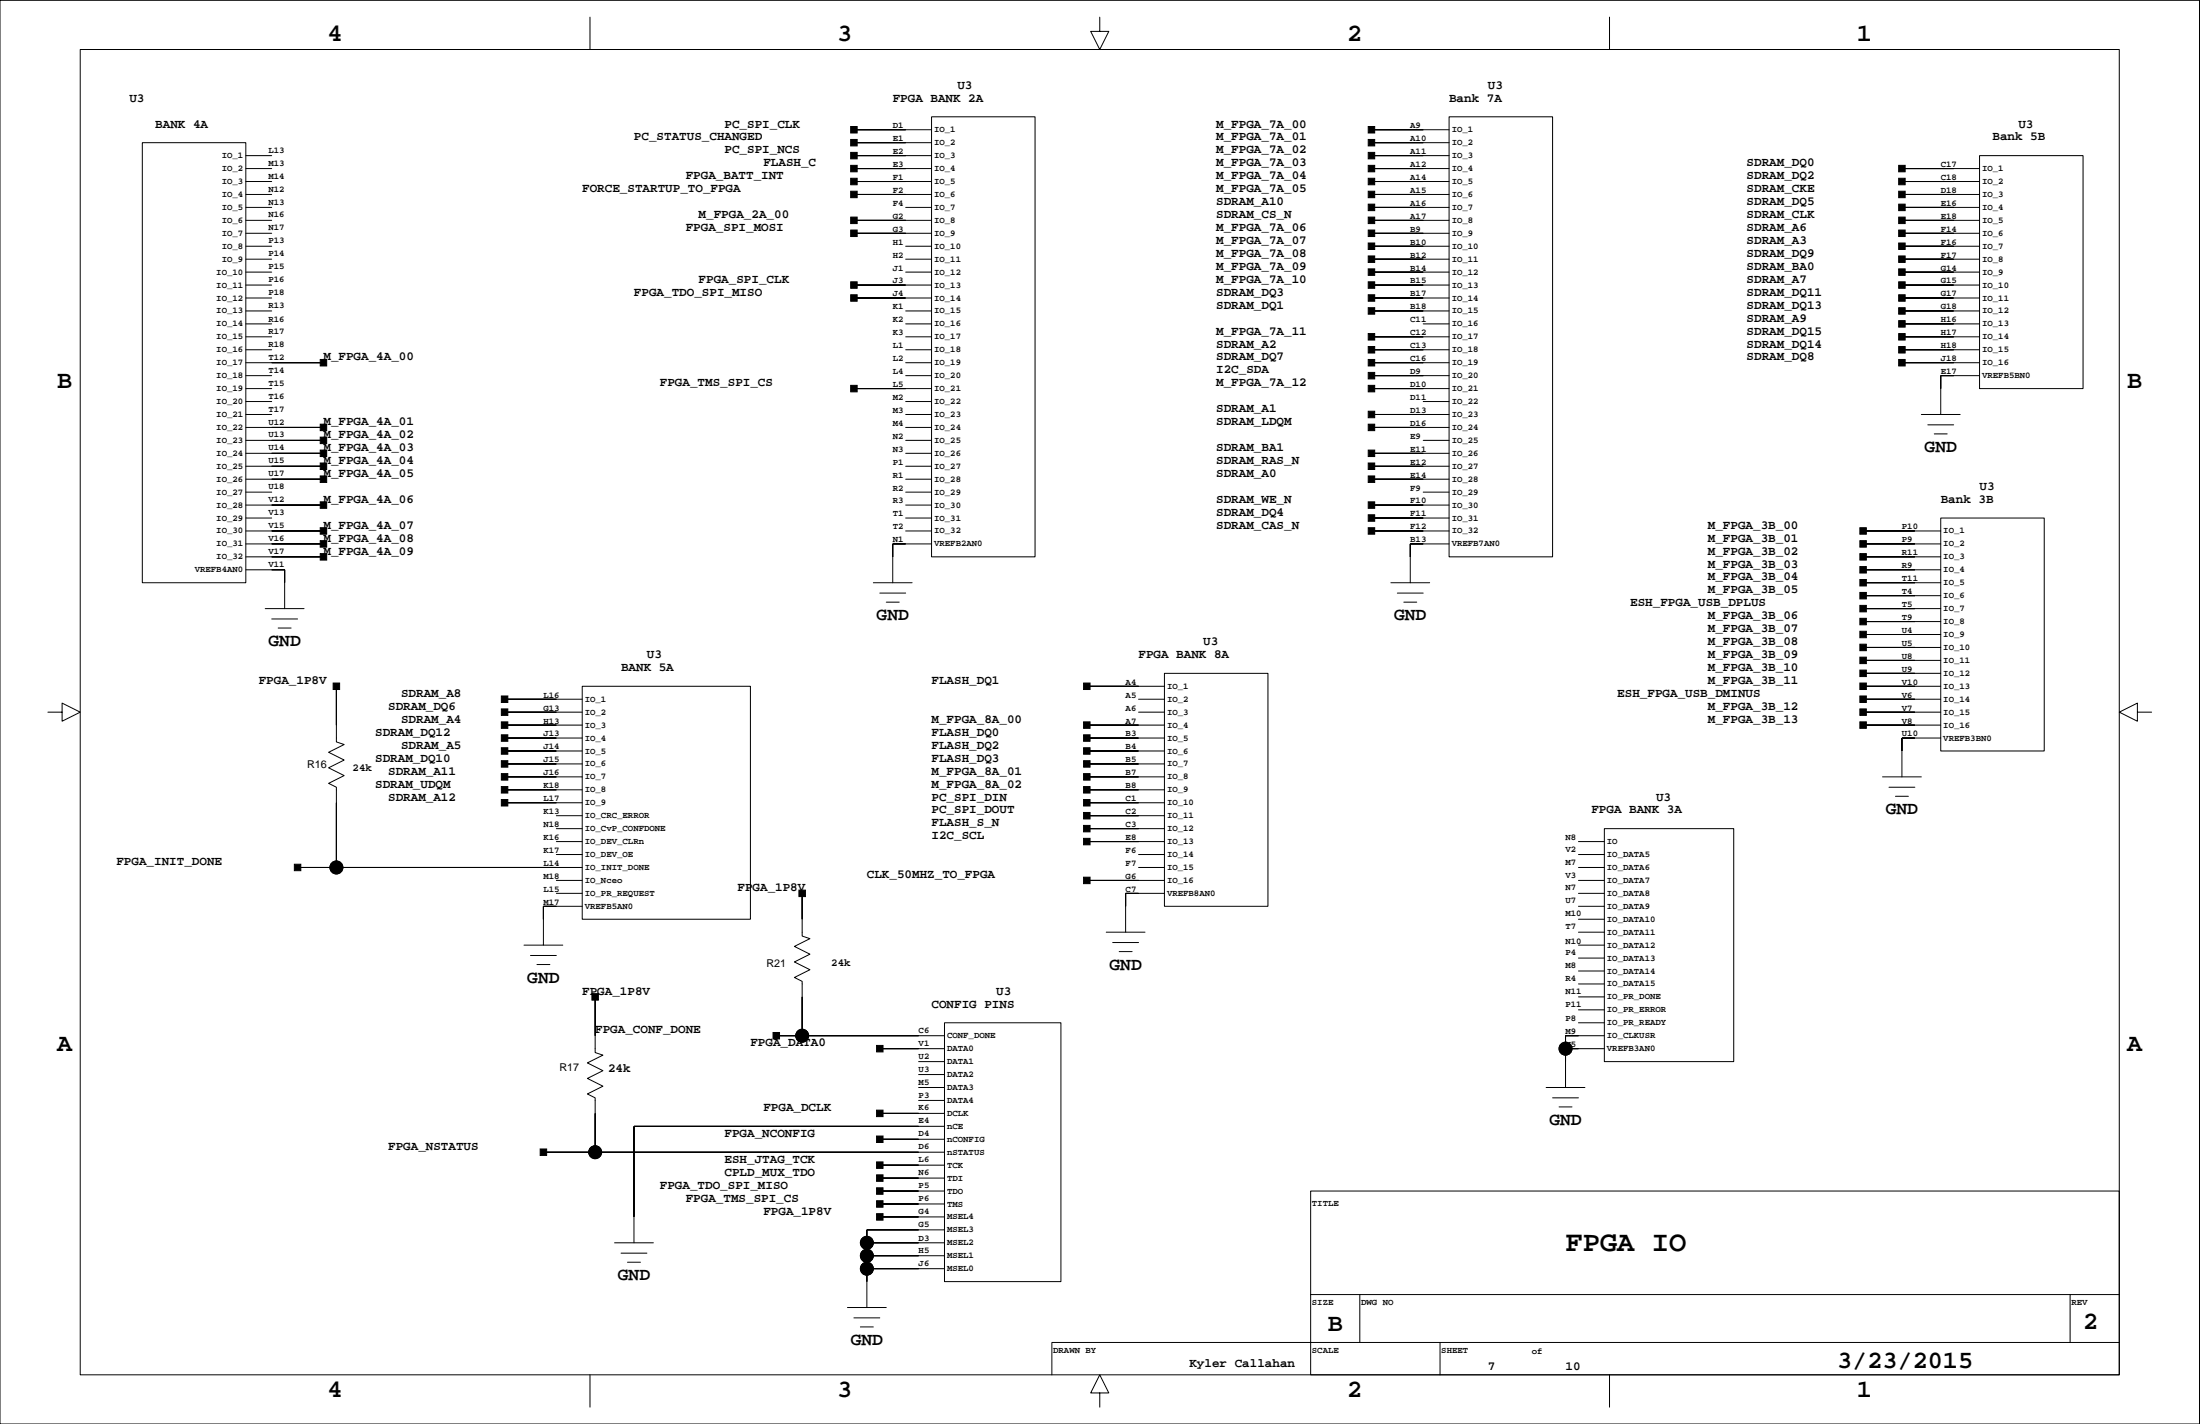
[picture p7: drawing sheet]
<svg xmlns="http://www.w3.org/2000/svg" width="432mm" height="279mm" viewBox="0 0 432 279" stroke-linecap="round" stroke-linejoin="round" font-family="sans-serif">
<g fill="none" stroke="#000" stroke-width=".2">
<path d="M0 .1h431.7v279.3h-431.7zM15.7 9.7h400.3v260.1h-400.3zM115.8 3.4v6.3M215.9 3.4v2.8h1.7l-1.7 3.5-1.8-3.5h1.8M315.9 3.4v6.3M27.9 28h20.3v86.3h-20.3zM48.2 33.1h5.1M48.2 35.6h5.1M48.2 38.2h5.1M48.2 30.5h5.1M167.6 33.1h15.2M167.6 35.6h15.2"/>
<path d="M167.6 38.2h15.2M167.6 25.5h15.2M167.6 28h15.2M167.6 30.5h15.2M182.8 22.9h20.4v86.4h-20.4zM269.2 33.1h15.2M269.2 35.6h15.2M269.2 38.2h15.2M269.2 25.5h15.2M269.2 28h15.2M269.2 30.5h15.2M284.4 22.9h20.3v86.4h-20.3z"/>
<path d="M373.3 33.1h15.2M373.3 35.6h15.2M373.3 38.2h15.2M388.5 30.5h20.3v45.7h-20.3zM48.2 40.7h5.1M48.2 43.2h5.1M48.2 45.8h5.1M48.2 48.3h5.1M48.2 50.9h5.1M48.2 53.4h5.1M48.2 55.9h5.1M48.2 58.5h5.1"/>
<path d="M167.6 43.2h15.2M167.6 45.8h15.2M167.6 55.9h15.2M167.6 58.5h15.2M177.8 40.7h5M177.8 48.3h5M177.8 50.9h5M177.8 53.4h5M269.2 40.7h15.2M269.2 43.2h15.2M269.2 45.8h15.2M269.2 48.3h15.2"/>
<path d="M269.2 50.9h15.2M269.2 53.4h15.2M269.2 55.9h15.2M269.2 58.5h15.2M373.3 40.7h15.2M373.3 43.2h15.2M373.3 45.8h15.2M373.3 48.3h15.2M373.3 50.9h15.2M373.3 53.4h15.2M373.3 55.9h15.2M373.3 58.5h15.2"/>
<path d="M48.2 61h5.1M48.2 63.5h5.1M48.2 66.1h5.1M48.2 68.6h5.1M48.2 71.2h15.3M48.2 73.7h5.1M48.2 76.2h5.1M48.2 78.8h5.1M167.6 76.2h15.2M177.8 61h5M177.8 63.5h5M177.8 66.1h5"/>
<path d="M177.8 68.6h5M177.8 71.2h5M177.8 73.7h5M177.8 78.8h5M269.2 61h15.2M269.2 66.1h15.2M269.2 68.6h15.2M269.2 71.2h15.2M269.2 73.7h15.2M269.2 76.2h15.2M279.3 63.5h5.1M279.3 78.8h5.1"/>
<path d="M373.3 61h15.2M373.3 63.5h15.2M373.3 66.1h15.2M373.3 68.6h15.2M373.3 71.2h15.2M388.5 73.7h-7.6v7.6M48.2 81.3h5.1M48.2 83.9h15.3M48.2 86.4h15.3M48.2 88.9h15.3M48.2 91.5h15.3M48.2 94h15.3"/>
<path d="M48.2 96.6h5.1M48.2 99.1h15.3M177.8 81.3h5M177.8 83.9h5M177.8 86.4h5M177.8 88.9h5M177.8 91.5h5M177.8 94h5M177.8 96.6h5M177.8 99.1h5M269.2 81.3h15.2M269.2 83.9h15.2"/>
<path d="M269.2 88.9h15.2M269.2 91.5h15.2M269.2 94h15.2M269.2 99.1h15.2M279.3 86.4h5.1M279.3 96.6h5.1M377.1 81.3h7.6M378.4 83.4h5.1M379.6 85.1h2.6M48.2 104.2h15.3M48.2 106.7h15.3M48.2 109.3h15.3"/>
<path d="M48.2 111.8h7.7v7.6M48.2 101.6h5.1M52.1 119.4h7.6M171.4 114.3h7.6M172.7 116.4h5.1M174 118.1h2.5M177.8 104.2h5M177.8 101.6h5M182.8 106.7h-7.6v7.6M269.2 104.2h15.2M269.2 101.6h15.2M273 114.3h7.6"/>
<path d="M274.3 116.4h5M275.5 118.1h2.6M284.4 106.7h-7.6v7.6M365.7 104.2h15.2M365.7 106.7h15.2M365.7 109.3h15.2M365.7 111.8h15.2M365.7 114.3h15.2M365.7 116.9h15.2M365.7 119.4h15.2M380.9 101.6h20.3v45.7h-20.3zM9.4 139.7h2.8v-1.7l3.5 1.7-3.5 1.8v-1.8"/>
<path d="M53.3 121.4h5.1M54.6 123.2h2.5M66 134.7v10.9l1.5 .5-3 1.5 3 1.5-3 1.6 3 1.5-3 1.5 1.5 .8v15.7M99 137.2h15.3M99 139.7h15.3M114.3 134.7h33v45.7h-33zM213.3 134.7h15.2M223.5 137.2h5M223.5 139.7h5M228.5 132.1h20.4v45.7h-20.4zM365.7 122h15.2M365.7 124.5h15.2"/>
<path d="M365.7 127h15.2M365.7 129.6h15.2M365.7 132.1h15.2M365.7 134.7h15.2M365.7 137.2h15.2M365.7 139.7h15.2M419.5 139.7v-1.7l-3.5 1.7 3.5 1.8v-1.8h2.8M99 142.3h15.3M99 144.8h15.3M99 152.4h15.3M99 147.3h15.3M99 149.9h15.3"/>
<path d="M99 155h15.3M99 157.5h15.3M213.3 142.3h15.2M213.3 144.8h15.2M213.3 152.4h15.2M213.3 147.3h15.2M213.3 149.9h15.2M213.3 155h15.2M213.3 157.5h15.2M365.7 142.3h15.2M369.5 152.4h7.6M370.8 154.5h5"/>
<path d="M372 156.2h2.6M380.9 144.8h-7.6v7.6M58.4 170.2h55.9M109.2 165.1h5.1M109.2 167.7h5.1M109.2 172.7h5.1M109.2 175.3h5.1M109.2 160h5.1M109.2 162.6h5.1M114.3 177.8h-7.6v7.6M157.4 175.3v8.4l1.6 .5-3.1 1.5 3.1 1.5-3.1 1.5 3.1 1.6-3.1 1.5 1.5 .8v10.6M213.3 165.1h15.2"/>
<path d="M213.3 172.7h15.2M213.3 160h15.2M213.3 162.6h15.2M223.5 167.7h5M223.5 170.2h5M228.5 175.3h-7.6v7.6M309.8 165.1h5.1M309.8 167.7h5.1M309.8 170.2h5.1M309.8 172.7h5.1M309.8 175.3h5.1M309.8 177.8h5.1"/>
<path d="M314.9 162.6h25.4v45.7h-25.4zM102.8 185.4h7.7M104.1 187.5h5.1M105.4 189.3h2.5M116.8 195.6v10.9l1.5 .5-3 1.6 3 1.5-3 1.5 3 1.5-3 1.5 1.5 .8v10.7M217.1 182.9h7.6M218.4 184.9h5.1M219.7 186.7h2.5M309.8 180.4h5.1M309.8 182.9h5.1M309.8 185.4h5.1M309.8 188h5.1"/>
<path d="M309.8 190.5h5.1M309.8 193.1h5.1M309.8 195.6h5.1M309.8 198.1h5.1M152.4 203.2h33M172.7 205.8h12.7M172.7 218.5h12.7M180.3 213.4h5.1M180.3 208.3h5.1M180.3 210.8h5.1M180.3 215.9h5.1M185.4 200.7h22.8v50.8h-22.8z"/>
<path d="M303.5 213.4h7.6M304.7 215.4h5.1M306 217.2h2.5M307.3 205.8h7.6M309.8 200.7h5.1M314.9 203.2h-7.6v10.2M106.7 226.1h78.7M172.7 238.8h12.7M172.7 223.5h12.7M172.7 228.6h12.7M172.7 231.2h12.7M172.7 233.7h12.7"/>
<path d="M172.7 236.2h12.7M185.4 221h-61v22.8M257.2 233.7h158.8v36.1h-158.8zM120.6 243.8h7.6M121.9 245.9h5.1M123.2 247.7h2.5M166.3 256.5h7.7M167.6 258.6h5.1M170.1 248.9h15.3M170.1 246.4h15.3M170.1 243.8h15.3M185.4 241.3h-15.3v15.2"/>
<path d="M257.2 254h158.8M266.9 254v9.4M406.3 254v9.4M115.8 269.8v6.3M168.9 260.4h2.5M215.9 273.3h1.7l-1.7-3.5-1.8 3.5h1.8v2.8M282.6 263.4v6.4M315.9 269.8v6.3M416 263.4h-209.5v6.4"/>
<circle cx="66" cy="170.2" r="1.27"/>
<circle cx="157.4" cy="203.2" r="1.27"/>
<circle cx="307.3" cy="205.8" r="1.27"/>
<circle cx="116.8" cy="226.1" r="1.27"/>
<circle cx="170.1" cy="246.4" r="1.27"/>
<circle cx="170.1" cy="243.8" r="1.27"/>
<circle cx="170.1" cy="248.9" r="1.27"/>
</g>
<g fill="#000" stroke="#000" stroke-width=".2">
<path d="M167 37.5h1.2v1.3h-1.2z" fill-rule="evenodd"/>
<path d="M167 35h1.2v1.3h-1.2z" fill-rule="evenodd"/>
<path d="M167 32.4h1.2v1.3h-1.2z" fill-rule="evenodd"/>
<path d="M167 29.9h1.2v1.3h-1.2z" fill-rule="evenodd"/>
<path d="M167 27.4h1.2v1.2h-1.2z" fill-rule="evenodd"/>
<path d="M167 24.8h1.2v1.3h-1.2z" fill-rule="evenodd"/>
<path d="M167.6 38.2h10.2z" fill-rule="evenodd"/>
<path d="M167.6 35.6h10.2z" fill-rule="evenodd"/>
<path d="M167.6 33.1h10.2z" fill-rule="evenodd"/>
<path d="M167.6 30.5h10.2z" fill-rule="evenodd"/>
<path d="M167.6 28h10.2z" fill-rule="evenodd"/>
<path d="M167.6 25.5h10.2z" fill-rule="evenodd"/>
<path d="M268.5 24.8h1.3v1.3h-1.3z" fill-rule="evenodd"/>
<path d="M268.5 27.4h1.3v1.2h-1.3z" fill-rule="evenodd"/>
<path d="M268.5 29.9h1.3v1.3h-1.3z" fill-rule="evenodd"/>
<path d="M268.5 32.4h1.3v1.3h-1.3z" fill-rule="evenodd"/>
<path d="M268.5 35h1.3v1.3h-1.3z" fill-rule="evenodd"/>
<path d="M268.5 37.5h1.3v1.3h-1.3z" fill-rule="evenodd"/>
<path d="M269.2 25.5h10.1z" fill-rule="evenodd"/>
<path d="M269.2 28h10.1z" fill-rule="evenodd"/>
<path d="M269.2 30.5h10.1z" fill-rule="evenodd"/>
<path d="M269.2 33.1h10.1z" fill-rule="evenodd"/>
<path d="M269.2 35.6h10.1z" fill-rule="evenodd"/>
<path d="M269.2 38.2h10.1z" fill-rule="evenodd"/>
<path d="M372.7 32.4h1.2v1.3h-1.2z" fill-rule="evenodd"/>
<path d="M372.7 35h1.2v1.3h-1.2z" fill-rule="evenodd"/>
<path d="M372.7 37.5h1.2v1.3h-1.2z" fill-rule="evenodd"/>
<path d="M373.3 33.1h10.2z" fill-rule="evenodd"/>
<path d="M373.3 35.6h10.2z" fill-rule="evenodd"/>
<path d="M373.3 38.2h10.2z" fill-rule="evenodd"/>
<path d="M167 57.8h1.2v1.3h-1.2z" fill-rule="evenodd"/>
<path d="M167 55.3h1.2v1.3h-1.2z" fill-rule="evenodd"/>
<path d="M167 45.1h1.2v1.3h-1.2z" fill-rule="evenodd"/>
<path d="M167 42.6h1.2v1.3h-1.2z" fill-rule="evenodd"/>
<path d="M167.6 58.5h10.2z" fill-rule="evenodd"/>
<path d="M167.6 55.9h10.2z" fill-rule="evenodd"/>
<path d="M167.6 45.8h10.2z" fill-rule="evenodd"/>
<path d="M167.6 43.2h10.2z" fill-rule="evenodd"/>
<path d="M268.5 40.1h1.3v1.2h-1.3z" fill-rule="evenodd"/>
<path d="M268.5 42.6h1.3v1.3h-1.3z" fill-rule="evenodd"/>
<path d="M268.5 45.1h1.3v1.3h-1.3z" fill-rule="evenodd"/>
<path d="M268.5 47.7h1.3v1.2h-1.3z" fill-rule="evenodd"/>
<path d="M268.5 50.2h1.3v1.3h-1.3z" fill-rule="evenodd"/>
<path d="M268.5 52.8h1.3v1.2h-1.3z" fill-rule="evenodd"/>
<path d="M268.5 55.3h1.3v1.3h-1.3z" fill-rule="evenodd"/>
<path d="M268.5 57.8h1.3v1.3h-1.3z" fill-rule="evenodd"/>
<path d="M269.2 40.7h10.1z" fill-rule="evenodd"/>
<path d="M269.2 43.2h10.1z" fill-rule="evenodd"/>
<path d="M269.2 45.8h10.1z" fill-rule="evenodd"/>
<path d="M269.2 48.3h10.1z" fill-rule="evenodd"/>
<path d="M269.2 50.9h10.1z" fill-rule="evenodd"/>
<path d="M269.2 53.4h10.1z" fill-rule="evenodd"/>
<path d="M269.2 55.9h10.1z" fill-rule="evenodd"/>
<path d="M269.2 58.5h10.1z" fill-rule="evenodd"/>
<path d="M372.7 40.1h1.2v1.2h-1.2z" fill-rule="evenodd"/>
<path d="M372.7 42.6h1.2v1.3h-1.2z" fill-rule="evenodd"/>
<path d="M372.7 45.1h1.2v1.3h-1.2z" fill-rule="evenodd"/>
<path d="M372.7 47.7h1.2v1.2h-1.2z" fill-rule="evenodd"/>
<path d="M372.7 50.2h1.2v1.3h-1.2z" fill-rule="evenodd"/>
<path d="M372.7 52.8h1.2v1.2h-1.2z" fill-rule="evenodd"/>
<path d="M372.7 55.3h1.2v1.3h-1.2z" fill-rule="evenodd"/>
<path d="M372.7 57.8h1.2v1.3h-1.2z" fill-rule="evenodd"/>
<path d="M373.3 40.7h10.2z" fill-rule="evenodd"/>
<path d="M373.3 43.2h10.2z" fill-rule="evenodd"/>
<path d="M373.3 45.8h10.2z" fill-rule="evenodd"/>
<path d="M373.3 48.3h10.2z" fill-rule="evenodd"/>
<path d="M373.3 50.9h10.2z" fill-rule="evenodd"/>
<path d="M373.3 53.4h10.2z" fill-rule="evenodd"/>
<path d="M373.3 55.9h10.2z" fill-rule="evenodd"/>
<path d="M373.3 58.5h10.2z" fill-rule="evenodd"/>
<path d="M62.9 70.5h1.2v1.3h-1.2z" fill-rule="evenodd"/>
<path d="M53.3 71.2h10.2z" fill-rule="evenodd"/>
<path d="M167 75.6h1.2v1.3h-1.2z" fill-rule="evenodd"/>
<path d="M167.6 76.2h10.2z" fill-rule="evenodd"/>
<path d="M268.5 60.4h1.3v1.2h-1.3z" fill-rule="evenodd"/>
<path d="M268.5 65.5h1.3v1.2h-1.3z" fill-rule="evenodd"/>
<path d="M268.5 68h1.3v1.3h-1.3z" fill-rule="evenodd"/>
<path d="M268.5 70.5h1.3v1.3h-1.3z" fill-rule="evenodd"/>
<path d="M268.5 73.1h1.3v1.2h-1.3z" fill-rule="evenodd"/>
<path d="M268.5 75.6h1.3v1.3h-1.3z" fill-rule="evenodd"/>
<path d="M269.2 61h10.1z" fill-rule="evenodd"/>
<path d="M269.2 66.1h10.1z" fill-rule="evenodd"/>
<path d="M269.2 68.6h10.1z" fill-rule="evenodd"/>
<path d="M269.2 71.2h10.1z" fill-rule="evenodd"/>
<path d="M269.2 73.7h10.1z" fill-rule="evenodd"/>
<path d="M269.2 76.2h10.1z" fill-rule="evenodd"/>
<path d="M372.7 60.4h1.2v1.2h-1.2z" fill-rule="evenodd"/>
<path d="M372.7 62.9h1.2v1.3h-1.2z" fill-rule="evenodd"/>
<path d="M372.7 65.5h1.2v1.2h-1.2z" fill-rule="evenodd"/>
<path d="M372.7 68h1.2v1.3h-1.2z" fill-rule="evenodd"/>
<path d="M372.7 70.5h1.2v1.3h-1.2z" fill-rule="evenodd"/>
<path d="M380.9 73.7v2.5z" fill-rule="evenodd"/>
<path d="M380.9 73.7h2.6z" fill-rule="evenodd"/>
<path d="M373.3 61h10.2z" fill-rule="evenodd"/>
<path d="M373.3 63.5h10.2z" fill-rule="evenodd"/>
<path d="M373.3 66.1h10.2z" fill-rule="evenodd"/>
<path d="M373.3 68.6h10.2z" fill-rule="evenodd"/>
<path d="M373.3 71.2h10.2z" fill-rule="evenodd"/>
<path d="M62.9 83.2h1.2v1.3h-1.2z" fill-rule="evenodd"/>
<path d="M62.9 85.8h1.2v1.2h-1.2z" fill-rule="evenodd"/>
<path d="M62.9 88.3h1.2v1.3h-1.2z" fill-rule="evenodd"/>
<path d="M62.9 90.8h1.2v1.3h-1.2z" fill-rule="evenodd"/>
<path d="M62.9 93.4h1.2v1.3h-1.2z" fill-rule="evenodd"/>
<path d="M62.9 98.5h1.2v1.2h-1.2z" fill-rule="evenodd"/>
<path d="M53.3 83.9h10.2z" fill-rule="evenodd"/>
<path d="M53.3 86.4h10.2z" fill-rule="evenodd"/>
<path d="M53.3 88.9h10.2z" fill-rule="evenodd"/>
<path d="M53.3 91.5h10.2z" fill-rule="evenodd"/>
<path d="M53.3 94h10.2z" fill-rule="evenodd"/>
<path d="M53.3 99.1h10.2z" fill-rule="evenodd"/>
<path d="M268.5 80.7h1.3v1.3h-1.3z" fill-rule="evenodd"/>
<path d="M268.5 83.2h1.3v1.3h-1.3z" fill-rule="evenodd"/>
<path d="M268.5 88.3h1.3v1.3h-1.3z" fill-rule="evenodd"/>
<path d="M268.5 90.8h1.3v1.3h-1.3z" fill-rule="evenodd"/>
<path d="M268.5 93.4h1.3v1.3h-1.3z" fill-rule="evenodd"/>
<path d="M268.5 98.5h1.3v1.2h-1.3z" fill-rule="evenodd"/>
<path d="M269.2 81.3h10.1z" fill-rule="evenodd"/>
<path d="M269.2 83.9h10.1z" fill-rule="evenodd"/>
<path d="M269.2 88.9h10.1z" fill-rule="evenodd"/>
<path d="M269.2 91.5h10.1z" fill-rule="evenodd"/>
<path d="M269.2 94h10.1z" fill-rule="evenodd"/>
<path d="M269.2 99.1h10.1z" fill-rule="evenodd"/>
<path d="M53.3 111.8h2.6z" fill-rule="evenodd"/>
<path d="M55.9 111.8v2.5z" fill-rule="evenodd"/>
<path d="M62.9 103.5h1.2v1.3h-1.2z" fill-rule="evenodd"/>
<path d="M62.9 106.1h1.2v1.3h-1.2z" fill-rule="evenodd"/>
<path d="M62.9 108.6h1.2v1.3h-1.2z" fill-rule="evenodd"/>
<path d="M53.3 104.2h10.2z" fill-rule="evenodd"/>
<path d="M53.3 106.7h10.2z" fill-rule="evenodd"/>
<path d="M53.3 109.3h10.2z" fill-rule="evenodd"/>
<path d="M175.2 106.7v2.6z" fill-rule="evenodd"/>
<path d="M175.2 106.7h2.6z" fill-rule="evenodd"/>
<path d="M268.5 101h1.3v1.3h-1.3z" fill-rule="evenodd"/>
<path d="M268.5 103.5h1.3v1.3h-1.3z" fill-rule="evenodd"/>
<path d="M276.8 106.7v2.6z" fill-rule="evenodd"/>
<path d="M276.8 106.7h2.5z" fill-rule="evenodd"/>
<path d="M269.2 101.6h10.1z" fill-rule="evenodd"/>
<path d="M269.2 104.2h10.1z" fill-rule="evenodd"/>
<path d="M365 103.5h1.3v1.3h-1.3z" fill-rule="evenodd"/>
<path d="M365 106.1h1.3v1.3h-1.3z" fill-rule="evenodd"/>
<path d="M365 108.6h1.3v1.3h-1.3z" fill-rule="evenodd"/>
<path d="M365 111.2h1.3v1.2h-1.3z" fill-rule="evenodd"/>
<path d="M365 113.7h1.3v1.3h-1.3z" fill-rule="evenodd"/>
<path d="M365 116.2h1.3v1.3h-1.3z" fill-rule="evenodd"/>
<path d="M365.7 104.2h10.1z" fill-rule="evenodd"/>
<path d="M365.7 106.7h10.1z" fill-rule="evenodd"/>
<path d="M365.7 109.3h10.1z" fill-rule="evenodd"/>
<path d="M365.7 111.8h10.1z" fill-rule="evenodd"/>
<path d="M365.7 114.3h10.1z" fill-rule="evenodd"/>
<path d="M365.7 116.9h10.1z" fill-rule="evenodd"/>
<path d="M365.7 119.4h10.1z" fill-rule="evenodd"/>
<path d="M65.4 134h1.3v1.3h-1.3z" fill-rule="evenodd"/>
<path d="M66 134.7v7.6z" fill-rule="evenodd"/>
<path d="M98.4 136.6h1.3v1.2h-1.3z" fill-rule="evenodd"/>
<path d="M99 137.2h10.2z" fill-rule="evenodd"/>
<path d="M99 139.7h10.2z" fill-rule="evenodd"/>
<path d="M212.7 134h1.2v1.3h-1.2z" fill-rule="evenodd"/>
<path d="M213.3 134.7h10.2z" fill-rule="evenodd"/>
<path d="M365 118.8h1.3v1.3h-1.3z" fill-rule="evenodd"/>
<path d="M365 121.3h1.3v1.3h-1.3z" fill-rule="evenodd"/>
<path d="M365 123.9h1.3v1.2h-1.3z" fill-rule="evenodd"/>
<path d="M365 126.4h1.3v1.3h-1.3z" fill-rule="evenodd"/>
<path d="M365 128.9h1.3v1.3h-1.3z" fill-rule="evenodd"/>
<path d="M365 131.5h1.3v1.2h-1.3z" fill-rule="evenodd"/>
<path d="M365 134h1.3v1.3h-1.3z" fill-rule="evenodd"/>
<path d="M365 136.6h1.3v1.2h-1.3z" fill-rule="evenodd"/>
<path d="M365.7 122h10.1z" fill-rule="evenodd"/>
<path d="M365.7 124.5h10.1z" fill-rule="evenodd"/>
<path d="M365.7 127h10.1z" fill-rule="evenodd"/>
<path d="M365.7 129.6h10.1z" fill-rule="evenodd"/>
<path d="M365.7 132.1h10.1z" fill-rule="evenodd"/>
<path d="M365.7 134.7h10.1z" fill-rule="evenodd"/>
<path d="M365.7 137.2h10.1z" fill-rule="evenodd"/>
<path d="M365.7 139.7h10.1z" fill-rule="evenodd"/>
<path d="M66 157.5v12.7z" fill-rule="evenodd"/>
<path d="M98.4 139.1h1.3v1.3h-1.3z" fill-rule="evenodd"/>
<path d="M98.4 141.6h1.3v1.3h-1.3z" fill-rule="evenodd"/>
<path d="M98.4 144.2h1.3v1.2h-1.3z" fill-rule="evenodd"/>
<path d="M98.4 146.7h1.3v1.3h-1.3z" fill-rule="evenodd"/>
<path d="M98.4 149.3h1.3v1.2h-1.3z" fill-rule="evenodd"/>
<path d="M98.4 151.8h1.3v1.3h-1.3z" fill-rule="evenodd"/>
<path d="M98.4 154.3h1.3v1.3h-1.3z" fill-rule="evenodd"/>
<path d="M98.4 156.9h1.3v1.2h-1.3z" fill-rule="evenodd"/>
<path d="M99 142.3h10.2z" fill-rule="evenodd"/>
<path d="M99 144.8h10.2z" fill-rule="evenodd"/>
<path d="M99 147.3h10.2z" fill-rule="evenodd"/>
<path d="M99 149.9h10.2z" fill-rule="evenodd"/>
<path d="M99 152.4h10.2z" fill-rule="evenodd"/>
<path d="M99 155h10.2z" fill-rule="evenodd"/>
<path d="M99 157.5h10.2z" fill-rule="evenodd"/>
<path d="M212.7 141.6h1.2v1.3h-1.2z" fill-rule="evenodd"/>
<path d="M212.7 144.2h1.2v1.2h-1.2z" fill-rule="evenodd"/>
<path d="M212.7 146.7h1.2v1.3h-1.2z" fill-rule="evenodd"/>
<path d="M212.7 149.3h1.2v1.2h-1.2z" fill-rule="evenodd"/>
<path d="M212.7 151.8h1.2v1.3h-1.2z" fill-rule="evenodd"/>
<path d="M212.7 154.3h1.2v1.3h-1.2z" fill-rule="evenodd"/>
<path d="M212.7 156.9h1.2v1.2h-1.2z" fill-rule="evenodd"/>
<path d="M213.3 142.3h10.2z" fill-rule="evenodd"/>
<path d="M213.3 144.8h10.2z" fill-rule="evenodd"/>
<path d="M213.3 147.3h10.2z" fill-rule="evenodd"/>
<path d="M213.3 149.9h10.2z" fill-rule="evenodd"/>
<path d="M213.3 152.4h10.2z" fill-rule="evenodd"/>
<path d="M213.3 155h10.2z" fill-rule="evenodd"/>
<path d="M213.3 157.5h10.2z" fill-rule="evenodd"/>
<path d="M365 139.1h1.3v1.3h-1.3z" fill-rule="evenodd"/>
<path d="M365 141.6h1.3v1.3h-1.3z" fill-rule="evenodd"/>
<path d="M373.3 144.8v2.5z" fill-rule="evenodd"/>
<path d="M373.3 144.8h2.5z" fill-rule="evenodd"/>
<path d="M365.7 142.3h10.1z" fill-rule="evenodd"/>
<path d="M57.8 169.6h1.2v1.2h-1.2z" fill-rule="evenodd"/>
<path d="M58.4 170.2h7.6z" fill-rule="evenodd"/>
<path d="M106.7 177.8v2.6z" fill-rule="evenodd"/>
<path d="M66 170.2h43.2z" fill-rule="evenodd"/>
<path d="M106.7 177.8h2.5z" fill-rule="evenodd"/>
<path d="M156.8 174.6h1.3v1.3h-1.3z" fill-rule="evenodd"/>
<path d="M157.4 175.3v5.1z" fill-rule="evenodd"/>
<path d="M212.7 172.1h1.2v1.3h-1.2z" fill-rule="evenodd"/>
<path d="M212.7 159.4h1.2v1.3h-1.2z" fill-rule="evenodd"/>
<path d="M212.7 162h1.2v1.2h-1.2z" fill-rule="evenodd"/>
<path d="M212.7 164.5h1.2v1.3h-1.2z" fill-rule="evenodd"/>
<path d="M220.9 175.3v2.5z" fill-rule="evenodd"/>
<path d="M220.9 175.3h2.6z" fill-rule="evenodd"/>
<path d="M213.3 172.7h10.2z" fill-rule="evenodd"/>
<path d="M213.3 160h10.2z" fill-rule="evenodd"/>
<path d="M213.3 162.6h10.2z" fill-rule="evenodd"/>
<path d="M213.3 165.1h10.2z" fill-rule="evenodd"/>
<path d="M116.2 195h1.2v1.2h-1.2z" fill-rule="evenodd"/>
<path d="M116.8 195.6v7.6z" fill-rule="evenodd"/>
<path d="M157.4 195.6v7.6z" fill-rule="evenodd"/>
<path d="M116.8 218.5v7.6z" fill-rule="evenodd"/>
<path d="M151.7 202.6h1.3v1.3h-1.3z" fill-rule="evenodd"/>
<path d="M152.4 203.2h5z" fill-rule="evenodd"/>
<path d="M172 205.1h1.3v1.3h-1.3z" fill-rule="evenodd"/>
<path d="M172 217.8h1.3v1.3h-1.3z" fill-rule="evenodd"/>
<path d="M172.7 205.8h7.6z" fill-rule="evenodd"/>
<path d="M172.7 218.5h7.6z" fill-rule="evenodd"/>
<path d="M157.4 203.2h22.9z" fill-rule="evenodd"/>
<path d="M307.3 203.2v2.6z" fill-rule="evenodd"/>
<path d="M307.3 205.8v2.5z" fill-rule="evenodd"/>
<path d="M307.3 203.2h2.5z" fill-rule="evenodd"/>
<path d="M307.3 205.8h2.5z" fill-rule="evenodd"/>
<path d="M106 225.4h1.3v1.3h-1.3z" fill-rule="evenodd"/>
<path d="M106.7 226.1h10.1z" fill-rule="evenodd"/>
<path d="M124.4 221v17.8z" fill-rule="evenodd"/>
<path d="M172 222.9h1.3v1.3h-1.3z" fill-rule="evenodd"/>
<path d="M172 228h1.3v1.2h-1.3z" fill-rule="evenodd"/>
<path d="M172 235.6h1.3v1.3h-1.3z" fill-rule="evenodd"/>
<path d="M172 238.1h1.3v1.3h-1.3z" fill-rule="evenodd"/>
<path d="M172 230.5h1.3v1.3h-1.3z" fill-rule="evenodd"/>
<path d="M172 233.1h1.3v1.2h-1.3z" fill-rule="evenodd"/>
<path d="M172.7 223.5h7.6z" fill-rule="evenodd"/>
<path d="M116.8 226.1h63.5z" fill-rule="evenodd"/>
<path d="M172.7 228.6h7.6z" fill-rule="evenodd"/>
<path d="M172.7 236.2h7.6z" fill-rule="evenodd"/>
<path d="M172.7 238.8h7.6z" fill-rule="evenodd"/>
<path d="M172.7 231.2h7.6z" fill-rule="evenodd"/>
<path d="M124.4 221h55.9z" fill-rule="evenodd"/>
<path d="M172.7 233.7h7.6z" fill-rule="evenodd"/>
<path d="M170.1 248.9v2.6z" fill-rule="evenodd"/>
<path d="M170.1 241.3v2.5z" fill-rule="evenodd"/>
<path d="M170.1 243.8v2.6z" fill-rule="evenodd"/>
<path d="M170.1 246.4v2.5z" fill-rule="evenodd"/>
<path d="M170.1 248.9h10.2z" fill-rule="evenodd"/>
<path d="M170.1 246.4h10.2z" fill-rule="evenodd"/>
<path d="M170.1 243.8h10.2z" fill-rule="evenodd"/>
<path d="M170.1 241.3h10.2z" fill-rule="evenodd"/>
<circle cx="66" cy="170.2" r="1.27"/>
<circle cx="157.4" cy="203.2" r="1.27"/>
<circle cx="307.3" cy="205.8" r="1.27"/>
<circle cx="116.8" cy="226.1" r="1.27"/>
<circle cx="170.1" cy="246.4" r="1.27"/>
<circle cx="170.1" cy="243.8" r="1.27"/>
<circle cx="170.1" cy="248.9" r="1.27"/>
</g>
<text font-size="5.6" x="307.3" y="245.4">FPGA IO</text>
<g font-size="4.9">
<text x="64.3" y="8.1">4</text>
<text x="164.3" y="8.1">3</text>
<text x="264.4" y="8.1">2</text>
<text x="364.4" y="8.1">1</text>
<text x="11.2" y="76.1">B</text>
<text x="417.5" y="76.1">B</text>
<text x="11.2" y="206.1">A</text>
<text x="417.5" y="206.1">A</text>
<text x="260.6" y="261.2">B</text>
<text x="408.8" y="260.7">2</text>
<text x="360.6" y="268.4">3/23/2015</text>
<text x="64.3" y="274.2">4</text>
<text x="164.3" y="274.2">3</text>
<text x="264.4" y="274.2">2</text>
<text x="364.4" y="274.2">1</text>
</g>
<g font-size="3.5">
<text x="377.7" y="88.7">GND</text>
<text x="172" y="121.7">GND</text>
<text x="273.6" y="121.7">GND</text>
<text x="52.7" y="126.8">GND</text>
<text x="370.1" y="159.8">GND</text>
<text x="217.8" y="190.2">GND</text>
<text x="103.5" y="192.8">GND</text>
<text x="304.1" y="220.7">GND</text>
<text x="121.3" y="251.2">GND</text>
<text x="167" y="263.9">GND</text>
</g>
<g font-size="2.5">
<text x="187.9" y="17.4">U3</text>
<text x="292" y="17.4">U3</text>
<text x="25.4" y="19.9">U3</text>
<text x="175.2" y="19.9">FPGA BANK 2A</text>
<text x="284.4" y="19.9">Bank 7A</text>
<text x="30.5" y="25">BANK 4A</text>
<text x="124.4" y="27.6">PC_STATUS_CHANGED</text>
<text x="142.2" y="25">PC_SPI_CLK</text>
<text x="238.7" y="25">M_FPGA_7A_00</text>
<text x="238.7" y="27.6">M_FPGA_7A_01</text>
<text x="391.1" y="27.6">Bank 5B</text>
<text x="396.1" y="25">U3</text>
<text x="134.6" y="35.2">FPGA_BATT_INT</text>
<text x="142.2" y="30.1">PC_SPI_NCS</text>
<text x="149.8" y="32.6">FLASH_C</text>
<text x="238.7" y="30.1">M_FPGA_7A_02</text>
<text x="238.7" y="32.6">M_FPGA_7A_03</text>
<text x="238.7" y="35.2">M_FPGA_7A_04</text>
<text x="342.8" y="32.6">SDRAM_DQ0</text>
<text x="342.8" y="35.2">SDRAM_DQ2</text>
<text x="114.3" y="37.7">FORCE_STARTUP_TO_FPGA</text>
<text x="238.7" y="37.7">M_FPGA_7A_05</text>
<text x="238.7" y="40.3">SDRAM_A10</text>
<text x="342.8" y="37.7">SDRAM_CKE</text>
<text x="342.8" y="40.3">SDRAM_DQ5</text>
<text x="134.6" y="45.3">FPGA_SPI_MOSI</text>
<text x="137.1" y="42.8">M_FPGA_2A_00</text>
<text x="238.7" y="42.8">SDRAM_CS_N</text>
<text x="238.7" y="45.3">M_FPGA_7A_06</text>
<text x="238.7" y="47.9">M_FPGA_7A_07</text>
<text x="342.8" y="42.8">SDRAM_CLK</text>
<text x="342.8" y="45.3">SDRAM_A6</text>
<text x="342.8" y="47.9">SDRAM_A3</text>
<text x="238.7" y="50.4">M_FPGA_7A_08</text>
<text x="238.7" y="53">M_FPGA_7A_09</text>
<text x="342.8" y="50.4">SDRAM_DQ9</text>
<text x="342.8" y="53">SDRAM_BA0</text>
<text x="124.4" y="58">FPGA_TDO_SPI_MISO</text>
<text x="137.1" y="55.5">FPGA_SPI_CLK</text>
<text x="238.7" y="55.5">M_FPGA_7A_10</text>
<text x="238.7" y="58">SDRAM_DQ3</text>
<text x="342.8" y="55.5">SDRAM_A7</text>
<text x="342.8" y="58">SDRAM_DQ11</text>
<text x="238.7" y="60.6">SDRAM_DQ1</text>
<text x="238.7" y="65.6">M_FPGA_7A_11</text>
<text x="342.8" y="60.6">SDRAM_DQ13</text>
<text x="342.8" y="63.1">SDRAM_A9</text>
<text x="342.8" y="65.6">SDRAM_DQ15</text>
<text x="63.5" y="70.7">M_FPGA_4A_00</text>
<text x="238.7" y="68.2">SDRAM_A2</text>
<text x="238.7" y="70.7">SDRAM_DQ7</text>
<text x="342.8" y="68.2">SDRAM_DQ14</text>
<text x="342.8" y="70.7">SDRAM_DQ8</text>
<text x="129.5" y="75.8">FPGA_TMS_SPI_CS</text>
<text x="238.7" y="73.3">I2C_SDA</text>
<text x="238.7" y="75.8">M_FPGA_7A_12</text>
<text x="63.5" y="83.4">M_FPGA_4A_01</text>
<text x="238.7" y="80.9">SDRAM_A1</text>
<text x="238.7" y="83.4">SDRAM_LDQM</text>
<text x="63.5" y="86">M_FPGA_4A_02</text>
<text x="63.5" y="88.5">M_FPGA_4A_03</text>
<text x="238.7" y="88.5">SDRAM_BA1</text>
<text x="63.5" y="91">M_FPGA_4A_04</text>
<text x="63.5" y="93.6">M_FPGA_4A_05</text>
<text x="238.7" y="91">SDRAM_RAS_N</text>
<text x="238.7" y="93.6">SDRAM_A0</text>
<text x="63.5" y="98.7">M_FPGA_4A_06</text>
<text x="238.7" y="98.7">SDRAM_WE_N</text>
<text x="238.7" y="101.2">SDRAM_DQ4</text>
<text x="380.9" y="98.7">Bank 3B</text>
<text x="388.5" y="96.1">U3</text>
<text x="63.5" y="103.7">M_FPGA_4A_07</text>
<text x="63.5" y="106.3">M_FPGA_4A_08</text>
<text x="238.7" y="103.7">SDRAM_CAS_N</text>
<text x="335.2" y="103.7">M_FPGA_3B_00</text>
<text x="335.2" y="106.3">M_FPGA_3B_01</text>
<text x="63.5" y="108.8">M_FPGA_4A_09</text>
<text x="335.2" y="108.8">M_FPGA_3B_02</text>
<text x="335.2" y="111.4">M_FPGA_3B_03</text>
<text x="335.2" y="113.9">M_FPGA_3B_04</text>
<text x="320" y="119">ESH_FPGA_USB_DPLUS</text>
<text x="335.2" y="116.4">M_FPGA_3B_05</text>
<text x="335.2" y="121.5">M_FPGA_3B_06</text>
<text x="335.2" y="124.1">M_FPGA_3B_07</text>
<text x="121.9" y="131.7">BANK 5A</text>
<text x="127" y="129.1">U3</text>
<text x="223.5" y="129.1">FPGA BANK 8A</text>
<text x="236.2" y="126.6">U3</text>
<text x="335.2" y="126.6">M_FPGA_3B_08</text>
<text x="335.2" y="129.1">M_FPGA_3B_09</text>
<text x="335.2" y="131.7">M_FPGA_3B_10</text>
<text x="50.8" y="134.2">FPGA_1P8V</text>
<text x="78.7" y="136.8">SDRAM_A8</text>
<text x="182.8" y="134.2">FLASH_DQ1</text>
<text x="317.4" y="136.8">ESH_FPGA_USB_DMINUS</text>
<text x="335.2" y="134.2">M_FPGA_3B_11</text>
<text x="76.2" y="139.3">SDRAM_DQ6</text>
<text x="78.7" y="141.8">SDRAM_A4</text>
<text x="182.8" y="141.8">M_FPGA_8A_00</text>
<text x="335.2" y="139.3">M_FPGA_3B_12</text>
<text x="335.2" y="141.8">M_FPGA_3B_13</text>
<text x="73.6" y="144.4">SDRAM_DQ12</text>
<text x="73.6" y="149.4">SDRAM_DQ10</text>
<text x="78.7" y="146.9">SDRAM_A5</text>
<text x="182.8" y="144.4">FLASH_DQ0</text>
<text x="182.8" y="146.9">FLASH_DQ2</text>
<text x="182.8" y="149.4">FLASH_DQ3</text>
<text x="73.6" y="154.5">SDRAM_UDQM</text>
<text x="76.2" y="152">SDRAM_A11</text>
<text x="182.8" y="152">M_FPGA_8A_01</text>
<text x="182.8" y="154.5">M_FPGA_8A_02</text>
<text x="76.2" y="157.1">SDRAM_A12</text>
<text x="182.8" y="157.1">PC_SPI_DIN</text>
<text x="182.8" y="159.6">PC_SPI_DOUT</text>
<text x="312.3" y="159.6">FPGA BANK 3A</text>
<text x="325" y="157.1">U3</text>
<text x="182.8" y="162.1">FLASH_S_N</text>
<text x="182.8" y="164.7">I2C_SCL</text>
<text x="22.9" y="169.8">FPGA_INIT_DONE</text>
<text x="170.1" y="172.3">CLK_50MHZ_TO_FPGA</text>
<text x="144.7" y="174.8">FPGA_1P8V</text>
<text x="114.3" y="195.2">FPGA_1P8V</text>
<text x="182.8" y="197.7">CONFIG PINS</text>
<text x="195.5" y="195.2">U3</text>
<text x="116.8" y="202.8">FPGA_CONF_DONE</text>
<text x="147.3" y="205.3">FPGA_DATA0</text>
<text x="119.4" y="210.4">24k</text>
<text x="149.8" y="218">FPGA_DCLK</text>
<text x="76.2" y="225.6">FPGA_NSTATUS</text>
<text x="142.2" y="223.1">FPGA_NCONFIG</text>
<text x="129.5" y="233.3">FPGA_TDO_SPI_MISO</text>
<text x="142.2" y="228.2">ESH_JTAG_TCK</text>
<text x="142.2" y="230.7">CPLD_MUX_TDO</text>
<text x="134.6" y="235.8">FPGA_TMS_SPI_CS</text>
<text x="149.8" y="238.3">FPGA_1P8V</text>
<text x="233.5" y="268.2">Kyler Callahan</text>
<text x="292" y="268.8">7</text>
<text x="307.3" y="268.8">10</text>
</g>
<g font-size="2.1">
<text x="60.3" y="150.7">R16</text>
<text x="69.2" y="151.4">24k</text>
<text x="150.4" y="189.8">R21</text>
<text x="163.2" y="189.5">24k</text>
<text x="109.8" y="210.1">R17</text>
</g>
<g font-size="1.8">
<text x="52.7" y="30">L13</text>
<text x="175.2" y="27.7">E1</text>
<text x="175.2" y="25.1">D1</text>
<text x="183.3" y="26">IO_1</text>
<text x="183.3" y="28.5">IO_2</text>
<text x="276.8" y="27.7">A10</text>
<text x="276.8" y="25.1">A9</text>
<text x="284.9" y="26">IO_1</text>
<text x="284.9" y="28.5">IO_2</text>
<text x="43.5" y="31">IO_1</text>
<text x="43.5" y="33.6">IO_2</text>
<text x="52.7" y="35">M14</text>
<text x="52.7" y="32.5">M13</text>
<text x="175.2" y="35.3">F1</text>
<text x="175.2" y="32.8">E3</text>
<text x="175.2" y="30.2">E2</text>
<text x="183.3" y="31">IO_3</text>
<text x="183.3" y="33.6">IO_4</text>
<text x="276.8" y="35.3">A14</text>
<text x="276.8" y="32.8">A12</text>
<text x="276.8" y="30.2">A11</text>
<text x="284.9" y="31">IO_3</text>
<text x="284.9" y="33.6">IO_4</text>
<text x="380.9" y="35.3">C18</text>
<text x="380.9" y="32.8">C17</text>
<text x="389" y="33.6">IO_1</text>
<text x="43.5" y="36.1">IO_3</text>
<text x="43.5" y="38.7">IO_4</text>
<text x="43.5" y="41.2">IO_5</text>
<text x="52.7" y="40.1">N13</text>
<text x="52.7" y="37.6">N12</text>
<text x="175.2" y="40.4">F4</text>
<text x="175.2" y="37.8">F2</text>
<text x="183.3" y="36.1">IO_5</text>
<text x="183.3" y="38.7">IO_6</text>
<text x="183.3" y="41.2">IO_7</text>
<text x="276.8" y="40.4">A16</text>
<text x="276.8" y="37.8">A15</text>
<text x="284.9" y="36.1">IO_5</text>
<text x="284.9" y="38.7">IO_6</text>
<text x="284.9" y="41.2">IO_7</text>
<text x="380.9" y="40.4">E16</text>
<text x="380.9" y="37.8">D18</text>
<text x="389" y="36.1">IO_2</text>
<text x="389" y="38.7">IO_3</text>
<text x="389" y="41.2">IO_4</text>
<text x="43.5" y="43.7">IO_6</text>
<text x="43.5" y="46.3">IO_7</text>
<text x="52.7" y="47.7">P13</text>
<text x="52.7" y="42.7">N16</text>
<text x="52.7" y="45.2">N17</text>
<text x="175.2" y="48">H1</text>
<text x="175.2" y="45.5">G3</text>
<text x="175.2" y="42.9">G2</text>
<text x="183.3" y="43.7">IO_8</text>
<text x="183.3" y="46.3">IO_9</text>
<text x="276.8" y="48">B10</text>
<text x="276.8" y="45.5">B9</text>
<text x="276.8" y="42.9">A17</text>
<text x="284.9" y="43.7">IO_8</text>
<text x="284.9" y="46.3">IO_9</text>
<text x="380.9" y="48">F16</text>
<text x="380.9" y="45.5">F14</text>
<text x="380.9" y="42.9">E18</text>
<text x="389" y="43.7">IO_5</text>
<text x="389" y="46.3">IO_6</text>
<text x="42.4" y="53.9">IO_10</text>
<text x="43.5" y="48.8">IO_8</text>
<text x="43.5" y="51.3">IO_9</text>
<text x="52.7" y="52.8">P15</text>
<text x="52.7" y="50.3">P14</text>
<text x="175.2" y="53.1">J1</text>
<text x="175.2" y="50.5">H2</text>
<text x="183.3" y="48.8">IO_10</text>
<text x="183.3" y="51.3">IO_11</text>
<text x="183.3" y="53.9">IO_12</text>
<text x="276.8" y="53.1">B14</text>
<text x="276.8" y="50.5">B12</text>
<text x="284.9" y="48.8">IO_10</text>
<text x="284.9" y="51.3">IO_11</text>
<text x="284.9" y="53.9">IO_12</text>
<text x="380.9" y="53.1">G14</text>
<text x="380.9" y="50.5">F17</text>
<text x="389" y="48.8">IO_7</text>
<text x="389" y="51.3">IO_8</text>
<text x="389" y="53.9">IO_9</text>
<text x="42.4" y="56.4">IO_11</text>
<text x="42.4" y="59">IO_12</text>
<text x="52.7" y="55.4">P16</text>
<text x="52.7" y="57.9">P18</text>
<text x="175.2" y="58.2">J4</text>
<text x="175.2" y="55.6">J3</text>
<text x="183.3" y="56.4">IO_13</text>
<text x="183.3" y="59">IO_14</text>
<text x="276.8" y="58.2">B17</text>
<text x="276.8" y="55.6">B15</text>
<text x="284.9" y="56.4">IO_13</text>
<text x="284.9" y="59">IO_14</text>
<text x="380.9" y="58.2">G17</text>
<text x="380.9" y="55.6">G15</text>
<text x="389" y="56.4">IO_10</text>
<text x="389" y="59">IO_11</text>
<text x="42.4" y="61.5">IO_13</text>
<text x="42.4" y="64">IO_14</text>
<text x="52.7" y="65.5">R17</text>
<text x="52.7" y="63.2">R16</text>
<text x="52.7" y="60.4">R13</text>
<text x="175.2" y="65.8">K3</text>
<text x="175.2" y="63.2">K2</text>
<text x="175.2" y="60.7">K1</text>
<text x="183.3" y="61.5">IO_15</text>
<text x="183.3" y="64">IO_16</text>
<text x="276.8" y="65.8">C12</text>
<text x="276.8" y="63.2">C11</text>
<text x="276.8" y="60.7">B18</text>
<text x="284.9" y="61.5">IO_15</text>
<text x="284.9" y="64">IO_16</text>
<text x="380.9" y="65.8">H17</text>
<text x="380.9" y="63.2">H16</text>
<text x="380.9" y="60.7">G18</text>
<text x="389" y="61.5">IO_12</text>
<text x="389" y="64">IO_13</text>
<text x="42.4" y="66.6">IO_15</text>
<text x="42.4" y="69.1">IO_16</text>
<text x="42.4" y="71.7">IO_17</text>
<text x="52.7" y="70.6">T12</text>
<text x="52.7" y="68.1">R18</text>
<text x="175.2" y="70.9">L2</text>
<text x="175.2" y="68.3">L1</text>
<text x="183.3" y="66.6">IO_17</text>
<text x="183.3" y="69.1">IO_18</text>
<text x="183.3" y="71.7">IO_19</text>
<text x="276.8" y="70.9">C16</text>
<text x="276.8" y="68.3">C13</text>
<text x="284.9" y="66.6">IO_17</text>
<text x="284.9" y="69.1">IO_18</text>
<text x="284.9" y="71.7">IO_19</text>
<text x="380.9" y="70.9">J18</text>
<text x="380.9" y="68.3">H18</text>
<text x="389" y="66.6">IO_14</text>
<text x="389" y="69.1">IO_15</text>
<text x="389" y="71.7">IO_16</text>
<text x="42.4" y="74.2">IO_18</text>
<text x="42.4" y="76.7">IO_19</text>
<text x="52.7" y="75.7">T15</text>
<text x="52.7" y="73.1">T14</text>
<text x="175.2" y="75.9">L5</text>
<text x="175.2" y="73.4">L4</text>
<text x="183.3" y="74.2">IO_20</text>
<text x="183.3" y="76.7">IO_21</text>
<text x="276.8" y="75.9">D10</text>
<text x="276.8" y="73.4">D9</text>
<text x="284.9" y="74.2">IO_20</text>
<text x="284.9" y="76.7">IO_21</text>
<text x="380.9" y="73.4">E17</text>
<text x="389" y="74.2">VREFB5BN0</text>
<text x="42.4" y="79.3">IO_20</text>
<text x="42.4" y="81.8">IO_21</text>
<text x="52.7" y="80.8">T17</text>
<text x="52.7" y="78.2">T16</text>
<text x="52.7" y="83.3">U12</text>
<text x="175.2" y="83.6">M4</text>
<text x="175.2" y="81">M3</text>
<text x="175.2" y="78.5">M2</text>
<text x="183.3" y="79.3">IO_22</text>
<text x="183.3" y="81.8">IO_23</text>
<text x="276.8" y="83.6">D16</text>
<text x="276.8" y="81">D13</text>
<text x="276.8" y="78.5">D11</text>
<text x="284.9" y="79.3">IO_22</text>
<text x="284.9" y="81.8">IO_23</text>
<text x="42.4" y="84.4">IO_22</text>
<text x="42.4" y="86.9">IO_23</text>
<text x="42.4" y="89.4">IO_24</text>
<text x="52.7" y="88.4">U14</text>
<text x="52.7" y="85.8">U13</text>
<text x="175.2" y="88.6">N3</text>
<text x="175.2" y="86.1">N2</text>
<text x="183.3" y="84.4">IO_24</text>
<text x="183.3" y="86.9">IO_25</text>
<text x="183.3" y="89.4">IO_26</text>
<text x="276.8" y="88.6">E11</text>
<text x="276.8" y="86.1">E9</text>
<text x="284.9" y="84.4">IO_24</text>
<text x="284.9" y="86.9">IO_25</text>
<text x="284.9" y="89.4">IO_26</text>
<text x="42.4" y="92">IO_25</text>
<text x="42.4" y="94.5">IO_26</text>
<text x="52.7" y="96">U18</text>
<text x="52.7" y="93.5">U17</text>
<text x="52.7" y="90.9">U15</text>
<text x="175.2" y="93.7">R1</text>
<text x="175.2" y="91.2">P1</text>
<text x="183.3" y="92">IO_27</text>
<text x="183.3" y="94.5">IO_28</text>
<text x="276.8" y="93.7">E14</text>
<text x="276.8" y="91.2">E12</text>
<text x="284.9" y="92">IO_27</text>
<text x="284.9" y="94.5">IO_28</text>
<text x="42.4" y="97.1">IO_27</text>
<text x="42.4" y="99.6">IO_28</text>
<text x="52.7" y="101.1">V13</text>
<text x="52.7" y="98.5">V12</text>
<text x="175.2" y="101.3">T1</text>
<text x="175.2" y="98.8">R3</text>
<text x="175.2" y="96.2">R2</text>
<text x="183.3" y="97.1">IO_29</text>
<text x="183.3" y="99.6">IO_30</text>
<text x="276.8" y="101.3">F11</text>
<text x="276.8" y="98.8">F10</text>
<text x="276.8" y="96.2">F9</text>
<text x="284.9" y="97.1">IO_29</text>
<text x="284.9" y="99.6">IO_30</text>
<text x="42.4" y="102.1">IO_29</text>
<text x="42.4" y="104.7">IO_30</text>
<text x="42.4" y="107.2">IO_31</text>
<text x="52.7" y="106.2">V16</text>
<text x="52.7" y="103.6">V15</text>
<text x="175.2" y="103.9">T2</text>
<text x="175.2" y="106.4">N1</text>
<text x="183.3" y="107.2">VREFB2AN0</text>
<text x="183.3" y="102.1">IO_31</text>
<text x="183.3" y="104.7">IO_32</text>
<text x="276.8" y="103.9">F12</text>
<text x="276.8" y="106.4">B13</text>
<text x="284.9" y="107.2">VREFB7AN0</text>
<text x="284.9" y="102.1">IO_31</text>
<text x="284.9" y="104.7">IO_32</text>
<text x="373.3" y="106.4">P9</text>
<text x="373.3" y="103.9">P10</text>
<text x="381.4" y="104.7">IO_1</text>
<text x="381.4" y="107.2">IO_2</text>
<text x="38.2" y="112.3">VREFB4AN0</text>
<text x="42.4" y="109.8">IO_32</text>
<text x="52.7" y="111.2">V11</text>
<text x="52.7" y="108.7">V17</text>
<text x="373.3" y="111.5">R9</text>
<text x="373.3" y="108.9">R11</text>
<text x="381.4" y="109.8">IO_3</text>
<text x="381.4" y="112.3">IO_4</text>
<text x="373.3" y="119.1">T5</text>
<text x="373.3" y="116.6">T4</text>
<text x="373.3" y="114">T11</text>
<text x="381.4" y="114.8">IO_5</text>
<text x="381.4" y="117.4">IO_6</text>
<text x="381.4" y="119.9">IO_7</text>
<text x="373.3" y="124.2">U4</text>
<text x="373.3" y="121.6">T9</text>
<text x="381.4" y="122.5">IO_8</text>
<text x="381.4" y="125">IO_9</text>
<text x="373.3" y="131.8">U9</text>
<text x="373.3" y="129.3">U8</text>
<text x="373.3" y="126.7">U5</text>
<text x="381.4" y="127.5">IO_10</text>
<text x="381.4" y="130.1">IO_11</text>
<text x="106.7" y="136.9">L16</text>
<text x="114.8" y="137.7">IO_1</text>
<text x="220.9" y="136.9">A5</text>
<text x="220.9" y="134.3">A4</text>
<text x="229.1" y="135.1">IO_1</text>
<text x="229.1" y="137.7">IO_2</text>
<text x="373.3" y="136.9">V6</text>
<text x="373.3" y="134.3">V10</text>
<text x="381.4" y="132.6">IO_12</text>
<text x="381.4" y="135.1">IO_13</text>
<text x="381.4" y="137.7">IO_14</text>
<text x="106.7" y="142">H13</text>
<text x="106.7" y="139.4">G13</text>
<text x="114.8" y="140.2">IO_2</text>
<text x="114.8" y="142.8">IO_3</text>
<text x="220.9" y="142">A7</text>
<text x="220.9" y="139.4">A6</text>
<text x="229.1" y="140.2">IO_3</text>
<text x="229.1" y="142.8">IO_4</text>
<text x="373.3" y="142">V8</text>
<text x="373.3" y="139.4">V7</text>
<text x="381.4" y="140.2">IO_15</text>
<text x="381.4" y="142.8">IO_16</text>
<text x="106.7" y="149.6">J15</text>
<text x="106.7" y="147">J14</text>
<text x="106.7" y="144.5">J13</text>
<text x="114.8" y="145.3">IO_4</text>
<text x="114.8" y="147.8">IO_5</text>
<text x="220.9" y="149.6">B5</text>
<text x="220.9" y="147">B4</text>
<text x="220.9" y="144.5">B3</text>
<text x="229.1" y="145.3">IO_5</text>
<text x="229.1" y="147.8">IO_6</text>
<text x="373.3" y="144.5">U10</text>
<text x="381.4" y="145.3">VREFB3BN0</text>
<text x="106.7" y="154.7">K18</text>
<text x="106.7" y="152.1">J16</text>
<text x="114.8" y="150.4">IO_6</text>
<text x="114.8" y="152.9">IO_7</text>
<text x="114.8" y="155.5">IO_8</text>
<text x="220.9" y="154.7">B8</text>
<text x="220.9" y="152.1">B7</text>
<text x="229.1" y="150.4">IO_7</text>
<text x="229.1" y="152.9">IO_8</text>
<text x="229.1" y="155.5">IO_9</text>
<text x="106.7" y="159.7">K13</text>
<text x="106.7" y="157.2">L17</text>
<text x="114.8" y="158">IO_9</text>
<text x="114.8" y="160.5">IO_CRC_ERROR</text>
<text x="220.9" y="159.7">C2</text>
<text x="220.9" y="157.2">C1</text>
<text x="229.1" y="158">IO_10</text>
<text x="229.1" y="160.5">IO_11</text>
<text x="106.7" y="167.4">K17</text>
<text x="106.7" y="164.8">K16</text>
<text x="106.7" y="162.3">N18</text>
<text x="114.8" y="163.1">IO_CvP_CONFDONE</text>
<text x="114.8" y="165.6">IO_DEV_CLRn</text>
<text x="220.9" y="167.4">F6</text>
<text x="220.9" y="164.8">E8</text>
<text x="220.9" y="162.3">C3</text>
<text x="229.1" y="163.1">IO_12</text>
<text x="229.1" y="165.6">IO_13</text>
<text x="307.3" y="167.1">V2</text>
<text x="307.3" y="164.8">N8</text>
<text x="315.4" y="165.6">IO</text>
<text x="106.7" y="172.4">M18</text>
<text x="106.7" y="169.9">L14</text>
<text x="114.8" y="168.2">IO_DEV_OE</text>
<text x="114.8" y="170.7">IO_INIT_DONE</text>
<text x="114.8" y="173.2">IO_Nceo</text>
<text x="220.9" y="172.4">G6</text>
<text x="220.9" y="169.9">F7</text>
<text x="229.1" y="168.2">IO_14</text>
<text x="229.1" y="170.7">IO_15</text>
<text x="229.1" y="173.2">IO_16</text>
<text x="307.3" y="172.2">V3</text>
<text x="307.3" y="169.6">M7</text>
<text x="315.4" y="168.2">IO_DATA5</text>
<text x="315.4" y="170.7">IO_DATA6</text>
<text x="315.4" y="173.2">IO_DATA7</text>
<text x="106.7" y="175">L15</text>
<text x="106.7" y="177.5">M17</text>
<text x="114.8" y="178.3">VREFB5AN0</text>
<text x="114.8" y="175.8">IO_PR_REQUEST</text>
<text x="220.9" y="175">C7</text>
<text x="229.1" y="175.8">VREFB8AN0</text>
<text x="307.3" y="179.8">M10</text>
<text x="307.3" y="177.3">U7</text>
<text x="307.3" y="174.7">N7</text>
<text x="315.4" y="175.8">IO_DATA8</text>
<text x="315.4" y="178.3">IO_DATA9</text>
<text x="307.3" y="185.1">N10</text>
<text x="307.3" y="182.3">T7</text>
<text x="315.4" y="180.9">IO_DATA10</text>
<text x="315.4" y="183.4">IO_DATA11</text>
<text x="315.4" y="185.9">IO_DATA12</text>
<text x="307.3" y="190">M8</text>
<text x="307.3" y="187.4">P4</text>
<text x="315.4" y="188.5">IO_DATA13</text>
<text x="315.4" y="191">IO_DATA14</text>
<text x="307.3" y="197.6">P11</text>
<text x="307.3" y="195">N11</text>
<text x="307.3" y="192.5">R4</text>
<text x="315.4" y="193.6">IO_DATA15</text>
<text x="315.4" y="196.1">IO_PR_DONE</text>
<text x="180.3" y="202.6">C6</text>
<text x="185.9" y="203.7">CONF_DONE</text>
<text x="307.3" y="202.9">M9</text>
<text x="307.3" y="200.4">P8</text>
<text x="315.4" y="198.6">IO_PR_ERROR</text>
<text x="315.4" y="201.2">IO_PR_READY</text>
<text x="315.4" y="203.7">IO_CLKUSR</text>
<text x="180.3" y="207.7">U2</text>
<text x="180.3" y="205.2">V1</text>
<text x="185.9" y="206.3">DATA0</text>
<text x="185.9" y="208.8">DATA1</text>
<text x="307.3" y="205.4">V5</text>
<text x="315.4" y="206.3">VREFB3AN0</text>
<text x="180.3" y="210.3">U3</text>
<text x="180.3" y="215.3">P3</text>
<text x="180.3" y="212.8">M5</text>
<text x="185.9" y="211.3">DATA2</text>
<text x="185.9" y="213.9">DATA3</text>
<text x="180.3" y="217.9">K6</text>
<text x="180.3" y="220.4">E4</text>
<text x="185.9" y="216.4">DATA4</text>
<text x="185.9" y="218.9">DCLK</text>
<text x="185.9" y="221.5">nCE</text>
<text x="180.3" y="223">D4</text>
<text x="180.3" y="225.5">D6</text>
<text x="185.9" y="224">nCONFIG</text>
<text x="185.9" y="226.6">nSTATUS</text>
<text x="180.3" y="233.1">P5</text>
<text x="180.3" y="230.6">N6</text>
<text x="180.3" y="228">L6</text>
<text x="185.9" y="229.1">TCK</text>
<text x="185.9" y="231.6">TDI</text>
<text x="180.3" y="238.2">G4</text>
<text x="180.3" y="235.7">P6</text>
<text x="185.9" y="239.3">MSEL4</text>
<text x="185.9" y="234.2">TDO</text>
<text x="185.9" y="236.7">TMS</text>
<text x="257.5" y="236.7">TITLE</text>
<text x="180.3" y="245.8">H5</text>
<text x="180.3" y="240.7">G5</text>
<text x="180.3" y="243.5">D3</text>
<text x="185.9" y="244.3">MSEL2</text>
<text x="185.9" y="241.8">MSEL3</text>
<text x="180.3" y="248.4">J6</text>
<text x="185.9" y="249.4">MSEL0</text>
<text x="185.9" y="246.9">MSEL1</text>
<text x="257.5" y="256">SIZE</text>
<text x="267.1" y="256">DWG NO</text>
<text x="406.6" y="256">REV</text>
<text x="206.7" y="265.4">DRAWN BY</text>
<text x="257.5" y="265.4">SCALE</text>
<text x="282.9" y="265.4">SHEET</text>
<text x="300.7" y="265.6">of</text>
</g>
</svg>
